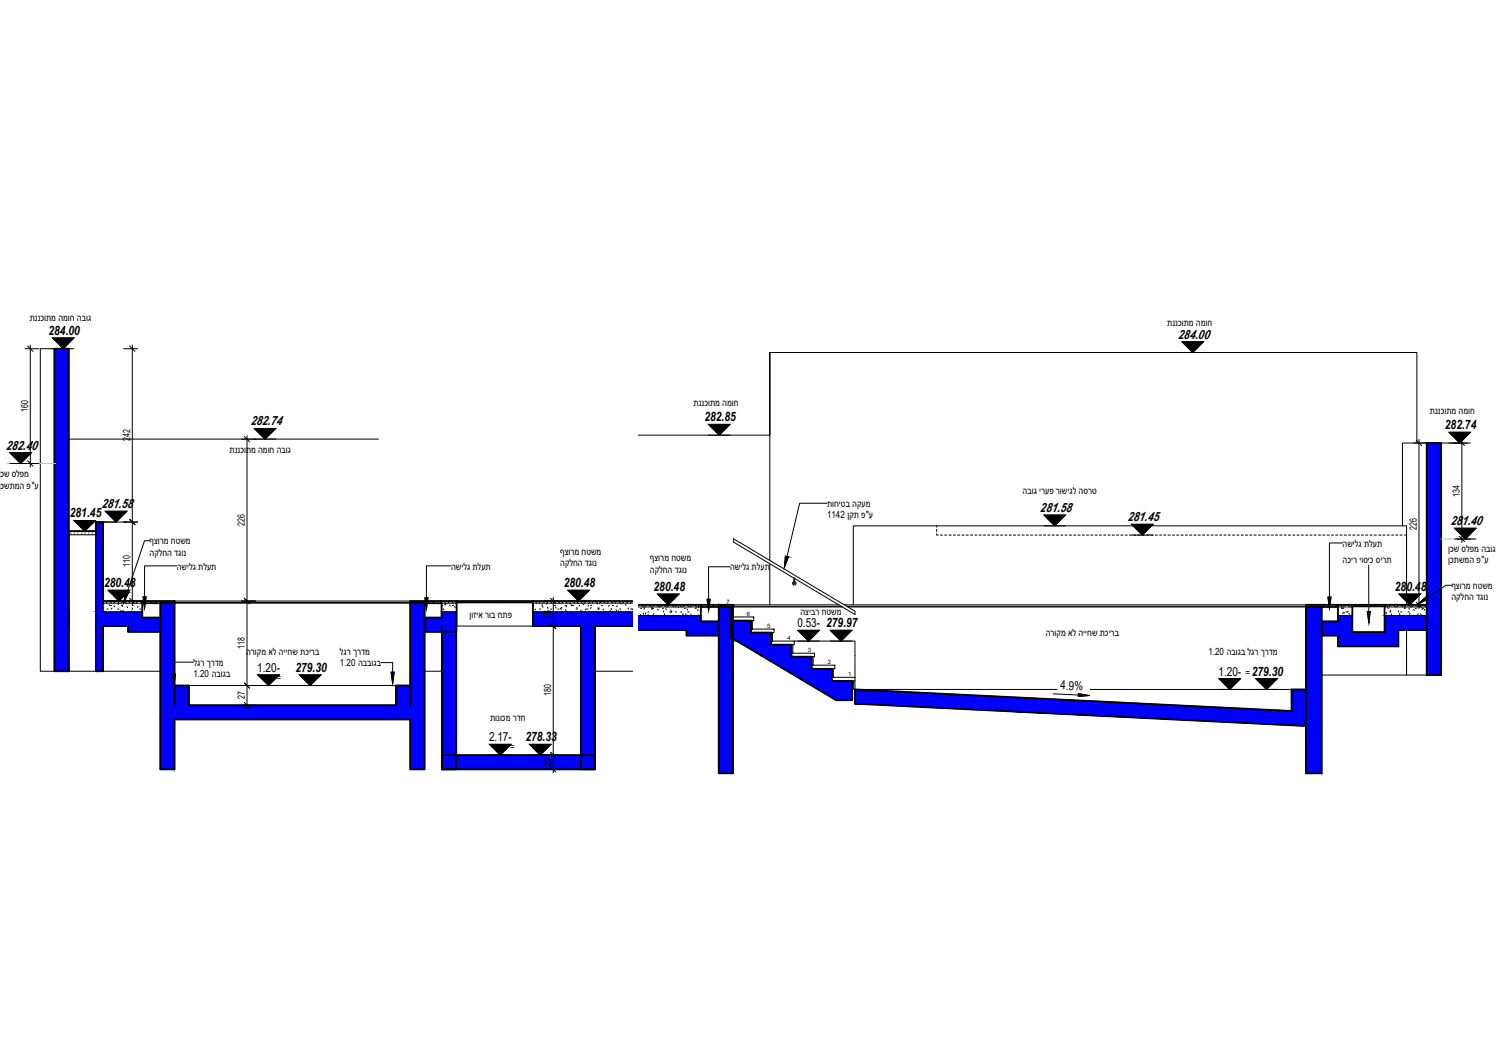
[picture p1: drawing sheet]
<svg xmlns="http://www.w3.org/2000/svg" width="420mm" height="297mm" viewBox="0 0 420 297" stroke-linecap="round" stroke-linejoin="round" font-family="sans-serif">
<!-- layer: A-FLOR-PATT -->
<g fill="#00f" stroke="#00f" stroke-width=".28">
<path d="M238.8 192.5l81.3 4h-81.3z"/>
<path d="M283.4 198.7h81.3v3.9z"/>
<path d="M178.3 171.9l17.5 1.7h-17.5z"/>
<path d="M178.3 173.6l17.5 2.3h-17.5z"/>
<path d="M48.8 196.9l65.8 4v-4zM48.8 196.9l65.8 4h-65.8z"/>
<path d="M148.9 170.8l27.9 4h-27.9zM148.9 170.8l27.9 4v-4z"/>
<path d="M123.4 170.8l4.2 4v-4zM123.4 170.8l4.2 4h-4.2z"/>
<path d="M26.8 170.8l13 4v-4zM26.8 170.8l13 4h-13z"/>
<path d="M19.2 170.8l.1 4zM19.2 170.8l.1 4z"/>
<path d="M238.8 196.5l125.9 2.2-44.6-2.2zM238.8 196.5l125.9 2.2h-81.3z"/>
<path d="M283.4 198.7l81.3 3.9zM362.2 202.6l2.5 .1z"/>
<path d="M178.3 171.9l17.5 1.7v-1.7zM178.3 171.9h17.5z"/>
<path d="M386.8 171.9l11.8 4v-4zM386.8 171.9l11.8 4h-11.8z"/>
<path d="M373.8 171.9l4 4v-4zM373.8 171.9l4 4h-4z"/>
<path d="M178.3 173.6l17.5 2.3v-2.3zM178.3 173.6h17.5z"/>
</g>
<!-- layer: A-WALL-PATT -->
<g fill="#00f" stroke="#00f" stroke-width=".28">
<path d="M165.9 210.8h.3v4z"/>
<path d="M15.2 97.4l4 90v-90zM15.2 97.4l4 90h-4z"/>
<path d="M26.8 145.7l2 22.7v-22.7zM26.8 145.7l2 22.7h-2z"/>
<path d="M26.8 168.4l2 2.4v-2.4zM26.8 168.4l2 2.4h-2z"/>
<path d="M26.8 174.8l2 12.6v-12.6zM26.8 174.8l2 12.6h-2z"/>
<path d="M118.6 172.4l4.8 2.4v-2.4zM118.6 172.4l4.8 2.4h-4.8z"/>
<path d="M39.8 172.4l5 2.4v-2.4zM39.8 172.4l5 2.4h-5z"/>
<path d="M118.6 174.8l8.9 1.6v-1.6zM118.6 174.8l8.9 1.6h-8.9z"/>
<path d="M35.8 174.8l9 1.6v-1.6zM35.8 174.8l9 1.6h-9z"/>
<path d="M123.4 210.8l42.8 4v-4zM123.4 210.8l42.8 4h-42.8z"/>
<path d="M162.3 174.8l3.9 36v-36zM162.3 174.8l3.9 36h-3.9z"/>
<path d="M123.4 176.4l4.1 38.4v-38.4zM123.4 176.4l4.1 38.4h-4.1z"/>
<path d="M110.6 191.4l4 5.5v-5.5zM110.6 191.4l4 5.5h-4z"/>
<path d="M48.8 191.4l4 5.5v-5.5zM48.8 191.4l4 5.5h-4z"/>
<path d="M44.8 168.2l4 32.7v-32.7zM44.8 168.2l4 32.7h-4z"/>
<path d="M114.6 168.2l4 46.6v-46.6zM114.6 168.2l4 46.6h-4z"/>
<path d="M44.8 200.9l4 13.9v-13.9zM44.8 200.9l4 13.9h-4z"/>
<path d="M398.6 123.7l4 64.8v-64.8zM398.6 123.7l4 64.8h-4z"/>
<path d="M369.2 173.5l4.6 2.4v-2.4zM369.2 173.5l4.6 2.4h-4.6z"/>
<path d="M195.8 173.5l5 2.4v-2.4zM195.8 173.5l5 2.4h-5z"/>
<path d="M386.8 175.9l3.9 .6v-.6zM386.8 175.9l3.9 .6h-3.9z"/>
<path d="M369.2 175.9l8.6 .6v-.6zM369.2 175.9l8.6 .6h-8.6z"/>
<path d="M369.2 176.5l21.5 .9v-.9zM369.2 176.5l21.5 .9h-21.5z"/>
<path d="M191.8 175.9l9 1.5v-1.5zM191.8 175.9l9 1.5h-9z"/>
<path d="M373.8 177.4l16.9 3.1v-3.1zM373.8 177.4l16.9 3.1h-16.9z"/>
<path d="M360.8 192.5l4 6v-6zM360.8 192.5l4 6h-4z"/>
<path d="M360.8 198.5l4 .2v-.2zM360.8 198.5l4 .2z"/>
<path d="M364.7 198.7l.1 3zM364.7 198.7l.1 3z"/>
<path d="M200.8 169.3l4 19.4v-19.4zM200.8 169.3l4 19.4h-4z"/>
<path d="M364.8 169.3l4.4 32.4v-32.4zM364.8 169.3l4.4 32.4h-4.4z"/>
<path d="M364.8 201.7l4.4 14.2v-14.2zM364.8 201.7l4.4 14.2h-4.4z"/>
<path d="M200.8 188.7l4 27.2v-27.2zM200.8 188.7l4 27.2h-4z"/>
</g>
<!-- layer: A-WALL -->
<g fill="none" stroke="#000" stroke-width=".51">
<path d="M15.2 97.4h4v90h-4zM398.6 123.7h4v64.8h-4zM26.8 148.3v-2.6h2v22.1M28.8 174.8v12.6h-2M39.8 172.4h5v4h-9v-1.6M123.4 172.4h-4.8v4h8.9v-1.6v40h-4.1v-40M127.6 167.8h21.3M127.6 168.2h21.3M162.3 174.8v40h3.9v-40M195.8 173.5h5v3.9h-9v-1.5M200.8 169.3h4v46.6h-4zM364.8 169.3h4.4v46.6h-4.4z"/>
<path d="M373.8 173.5h-4.6v3.9h4.6v3.1h16.9v-4.6M377.8 175.9v.6h9v-.6M377.8 169.3h9M377.8 168.9h9M52.8 196.9v-5.5h-4v5.5v-28.7h-4v46.6h4v-13.9M110.6 196.9v-5.5h4v5.5v-28.7h4v46.6h-4v-13.9M360.8 198.5v-6h4l-.1 9.2M123.4 210.8h42.8v4h-42.8z"/>
</g>
<g fill="none" stroke="#000" stroke-width=".28">
<path d="M15.2 97.4h-3.9v90h3.9M215.1 98.4v58M19.2 122.6h86.5M178.3 121.5h36.7v-23.1h180.8v25.3M398.6 123.7h-6.8v23.1M215.1 157.4v11.5M35.8 176.4h.1M48.8 168.2h65.8M127.6 167.8v.4M148.9 167.8v.4M204.8 179h1.2M204.9 169.3h30.1"/>
<path d="M221.9 179h16.9v10.1M236.6 169.3h128.2M238.4 168.9v-22.1h154.5v22.1M377.8 168.9v.4M386.8 168.9v.4M392.9 175.9v12.6M19.2 187.4h.1M28.8 187.4h16M52.8 191.4h57.8M118.6 187.4h4.8M166.2 187.4h10.6M238.8 190.1v2.4h122"/>
<path d="M369.2 188.5h29.4"/>
</g>
<!-- layer: A-WALL-PATT -->
<path d="M129.1 167.8v.4M139 167.8v.4M148.8 167.8v.4M379.6 168.9v.4" fill="none" stroke="#000" stroke-width=".28"/>
<!-- layer: A-FLOR -->
<g fill="none" stroke="#000" stroke-width=".51">
<path d="M19.2 148.3h7.6v1M19.2 149.3h.1M19.2 174.8h.1M19.2 167.8h.1M28.8 167.8h20v.6h-9M28.8 174.8h7M39.8 167.8v4.6M123.4 167.8v4.6M127.6 168.2l-.1 6.6M127.6 167.8h-13v.6h8.8M148.9 168.2v6.6h13.4M148.9 167.8h27.9"/>
<path d="M166.2 174.8h10.6M178.3 168.9h26.6v.5h-9.1M178.3 175.9h13.5M195.8 168.9v4.6M373.8 168.9v4.6M377.8 168.9h-13v.5h9M377.8 169.3v6.6M386.8 168.9h11.8M386.8 169.3v6.6M390.7 175.9h7.9M52.8 196.9h57.8M360.8 198.5l-122-6v4l125.9 6.2v-1"/>
<path d="M48.8 200.9h65.8"/>
</g>
<!-- layer: A-FLOR-PATT -->
<g fill="none" stroke="#000" stroke-width=".28">
<path d="M19.3 168.1l-.1 .1M28.8 168.1l.2 .3M29 169.6l-.2 .3M29.2 170.6l.1 .2M29.8 170h.4M30.2 167.8l-.6 .6M30.4 168.8l.2 .2M30.5 167.8l.7 .6M30.9 169h.3M31.3 169.7l-.2 .3M31.8 169.1l.2 .3M32.3 167.8l-.6 .6"/>
<path d="M32.7 167.8l.6 .6M32.9 170h.3M33.1 168.5l-.1 .3M33.7 170.4l.2 .3M33.9 169h.3M34.1 169l.1 .3M34.4 170.4l-.2 .3M34.4 168.4h.1M34.5 167.8l-.6 .6M34.8 167.8l.6 .6M35.5 169.4l.1 .3M36.6 167.8l-.6 .6"/>
<path d="M36.7 170.5l-.2 .3M36.9 169.7l.1 .3M36.9 167.8l.6 .6M37 169h.3M38.6 169.3l-.2 .3M38.7 167.8l-.6 .6M39 170h.3M39 167.8l.6 .6M39.6 170.5l.2 .2M40.6 167.8l-.6 .6M42.8 167.8l-.6 .6M43.9 167.8l-.6 .6"/>
<path d="M46.2 167.8l-.6 .6M47.3 167.8l-.6 .6M114.7 167.8l-.1 .1M116.9 167.8l-.6 .6M118 167.8l-.6 .6M120.3 167.8l-.6 .6M121.4 167.8l-.6 .6M123.4 169h.3M123.4 168.1l-.3 .3M123.6 167.8l-.2 .2M123.8 170l.2 .3M123.9 167.8l.6 .6"/>
<path d="M124.2 168.6l.2 .3M124.5 170.8h.1M124.7 168.5l-.2 .3M125.6 168.9l.2 .3M125.7 167.8l-.6 .6M125.9 168.4h.1M126 167.8l.6 .6M126.4 169h.3M127 169.3l.2 .3M127.6 168l-.4 .4M148.9 169h.2M148.9 168.6l.1 .2"/>
<path d="M148.9 170.8h.1M149.1 167.8l-.2 .2M149.4 167.8l.5 .6M149.6 170l-.2 .3M150.7 170h.4M151.2 167.8l-.7 .6M151.5 167.8l.6 .6M151.5 168.8l-.2 .3M151.6 169.2l.1 .3M152.8 170.7l-.1 .1M152.9 168.4l-.2 .3M153 169.6l.1 .3"/>
<path d="M153.3 167.8l-.6 .6M153.6 167.8l.6 .6M153.8 170h.3M154.8 169h.4M155.2 169.4l.2 .3M155.4 167.8l-.6 .6M155.7 167.8l.6 .6M155.8 170h.4M156.4 168.4h.1M156.6 169.8l.2 .3M156.9 169.5l-.1 .3M157.5 167.8l-.6 .6"/>
<path d="M157.8 167.8l.7 .6M157.9 169h.3M158 170.2l.2 .3M158.3 169.2l-.1 .2M159.3 168.4l.1 .2M159.6 167.8l-.6 .6M159.7 168.8l-.1 .3M159.9 169h.3M160 167.8l.6 .6M160.9 170h.3M161.1 169.6l.2 .2M161.6 168.4l.1 .1"/>
<path d="M161.8 167.8l-.6 .6M162 168.9l-.2 .3M162.1 167.8l.6 .6M162.3 170.3l-.1 .3M162.9 168.6l.2 .2M163.7 170l-.1 .3M163.9 167.8l-.6 .6M164 170h.3M164.2 167.8l.6 .6M164.3 168.9l.2 .3M164.6 168.4v.1M165 169h.3"/>
<path d="M165.1 169.6l-.1 .3M166 167.8l-.6 .6M166.3 167.8l.6 .6M167 168.4l-.2 .2M167 170h.3M167 169.7l.2 .3M167.4 169.7l-.2 .3M168 169h.4M168.1 167.8l-.6 .6 .1 .2M168.4 167.8l.6 .6M168.4 170l.2 .3M169.2 170.7l-.1 .1"/>
<path d="M170.2 169l-.2 .3M170.3 167.8l-.7 .6M170.5 170.4l-.1 .3M170.6 167.8l.6 .6M170.7 169.9l.2 .3M171.1 169h.3M172.1 170.3l.2 .2M172.4 167.8l-.6 .6M172.4 169.1l-.1 .3M172.7 167.8l.6 .6M172.8 170.5l-.2 .3M173.1 170h.3"/>
<path d="M173.4 168.4l.1 .2M173.5 170.6l.1 .2M174.5 167.8l-.6 .6M174.8 168.7l.1 .3M174.8 167.8l.6 .6M175.6 169.7l-.2 .3M176.1 170h.4M176.6 167.8l-.6 .6M176.7 170l.1 .3M178.6 168.9l-.3 .2M178.9 169.8h.3M179 171.5l-.1 .3"/>
<path d="M179.2 168.9l.5 .5M179.7 171.2l.1 .3M180 169.7l-.1 .3M180.4 171.1l-.1 .3M180.7 168.9l-.6 .5M181 170.8h.3M181.1 171.6l.1 .3M181.3 168.9l.6 .5M182 169.8h.3l-.2 .4M182.3 169.7l.2 .3M182.7 171.3l-.2 .3M182.8 168.9l-.6 .5"/>
<path d="M183.4 168.9l.6 .5M183.7 170l.2 .3M185 168.9l-.7 .5M185 169.8h.3M185.5 170.5l-.2 .3M185.5 168.9l.6 .5M185.6 171.3l.2 .3M186 169.9l.1 .3M187.1 168.9l-.7 .5M187.1 170.8h.3M187.4 170.3l.1 .3M187.7 168.9l.6 .5"/>
<path d="M187.7 170.7l-.2 .3M188.8 170.7l.1 .2M189.2 168.9l-.6 .5M189.6 169.4l-.2 .3M189.8 168.9l.6 .5M190.1 170.8h.4M190.9 171.3l-.2 .3M191.1 169.8h.4M191.3 168.9l-.6 .5M191.5 171.4l.2 .3M191.9 168.9l.6 .5M191.9 170l.2 .3"/>
<path d="M192.2 170.8h.3M192.9 171.8l.1 .1M193.1 171.4l-.1 .3M193.4 168.9l-.6 .5M194 168.9l.6 .5M194.2 169.8h.3M195 170.2l-.1 .3M195.1 169.4l.1 .3M195.2 171.6l.1 .3M195.5 168.9l-.6 .5M196.1 168.9l-.3 .2M198.3 168.9l-.6 .5"/>
<path d="M199.4 168.9l-.6 .5M201.7 168.9l-.6 .5M202.8 168.9l-.6 .5M204.9 169l-.4 .4M366.7 168.9l-.6 .5M367.8 168.9l-.6 .5M370.1 168.9l-.6 .5M371.2 168.9l-.6 .5M373.5 168.9l-.6 .5M374.4 168.9l.5 .5M374.9 169.6l-.2 .3M375 169.8h.4"/>
<path d="M375.2 171l-.1 .3M375.4 170.8l.2 .3M375.9 168.9l-.6 .5M376 170.8h.4M376.5 168.9l.6 .5M376.6 170.6l-.1 .3M376.8 171.2l.2 .3M377.8 169.1l-.4 .3M387.1 168.9l.6 .5M387.3 171l.1 .3M387.6 169.7l.2 .3M388.2 170.8h.4"/>
<path d="M388.5 170.4l-.2 .3M388.6 168.9l-.6 .5M388.7 171.4l.1 .3M388.9 171.8l-.1 .1M389.2 168.9l.6 .5M390.7 168.9l-.6 .5M390.8 170.5l-.2 .3M390.9 171.3l.2 .3M391.3 170.8h.3M391.3 168.9l.6 .5M392.3 169.8h.3M392.3 171.6l.1 .3"/>
<path d="M392.6 169.4l-.1 .2M392.9 168.9l-.6 .5M393.3 170.8h.4M393.4 168.9l.6 .5M393.6 169.7l.1 .3M393.9 171.2l-.2 .3M394.9 170.1l.2 .3M395 168.9l-.6 .5M395.4 169.8h.3M395.6 168.9l.6 .5M396.2 171.4l-.2 .2M396.8 171.4l.2 .2"/>
<path d="M397.1 168.9l-.6 .5M397.2 170l.2 .3M397.4 169.8h.3M397.7 168.9l.6 .5M398.1 170.1l-.2 .3M398.4 170.8h.2"/>
</g>
<!-- layer: A-FLOR-MCUT -->
<g fill="none" stroke="#000" stroke-width=".28">
<path d="M19.2 170.8h.1M19.2 168.4h.1M28.8 167.8v3h11M28.8 168.4h11M123.4 170.8h4.2M123.4 168.4h4.2M148.9 170.8h27.9M148.9 168.4h27.9M178.3 171.9h17.5M178.3 169.4h17.5M373.8 171.9h4M373.8 169.4h4"/>
<path d="M386.8 171.9h11.8M386.8 169.4h11.8"/>
</g>
<!-- layer: A-FLOR -->
<path d="M48.8 168.4h65.8M48.8 167.8h65.8M127.6 167.8v.4M127.6 174.8h21.3M148.9 167.8v.4M204.9 169.4h30.4M204.9 168.9h29.5M235.9 168.9h128.9M236.9 169.4h127.9M377.8 168.9v.4M386.8 168.9v.4" fill="none" stroke="#000" stroke-width=".28"/>
<!-- layer: A-FLOR-PATT -->
<path d="M19.8 148.3v1M20.8 148.3v1M21.8 148.3v1M22.8 148.3v1M23.8 148.3v1M24.8 148.3v1M25.8 148.3v1" fill="none" stroke="#85a877" stroke-width=".28"/>
<!-- layer: A-DETL -->
<g fill="none" stroke="#000" stroke-width=".28">
<path d="M215.1 98.4v23.1M19.3 149.3h7.5v38.1h-7.5zM261.7 149v.4h.4M261.7 146.8v.4M261.7 147.8v.6M262.7 149.4h.6M263.9 149.4h.6M265.1 149.4h.6M266.3 149.4h.6M267.5 149.4h.6M268.7 149.4h.6M269.9 149.4h.6"/>
<path d="M271.1 149.4h.6M272.3 149.4h.6M273.5 149.4h.6M274.7 149.4h.6M275.9 149.4h.6M277.1 149.4h.6M278.3 149.4h.6M279.5 149.4h.6M280.7 149.4h.6M281.9 149.4h.6M283.1 149.4h.6M284.3 149.4h.6"/>
<path d="M285.5 149.4h.6M286.7 149.4h.6M287.9 149.4h.6M289.1 149.4h.6M290.3 149.4h.6M291.5 149.4h.6M292.7 149.4h.6M293.9 149.4h.6M295.1 149.4h.6M296.3 149.4h.6M297.5 149.4h.6M298.7 149.4h.6"/>
<path d="M299.9 149.4h.6M301.1 149.4h.6M302.3 149.4h.6M303.5 149.4h.6M304.7 149.4h.6M305.9 149.4h.6M307.1 149.4h.6M308.3 149.4h.6M309.5 149.4h.6M310.7 149.4h.6M311.9 149.4h.6M313.1 149.4h.6"/>
<path d="M314.3 149.4h.6M315.5 149.4h.6M316.7 149.4h.6M317.9 149.4h.6M319.1 149.4h.6M320.3 149.4h.6M321.5 149.4h.6M322.7 149.4h.6M323.9 149.4h.6M325.1 149.4h.6M326.3 149.4h.6M327.5 149.4h.6"/>
<path d="M328.7 149.4h.6M329.9 149.4h.6M331.1 149.4h.6M332.3 149.4h.6M333.5 149.4h.6M334.7 149.4h.6M335.9 149.4h.6M337.1 149.4h.6M338.3 149.4h.6M339.5 149.4h.6M340.7 149.4h.6M341.9 149.4h.6"/>
<path d="M343.1 149.4h.6M344.3 149.4h.6M345.5 149.4h.6M346.7 149.4h.6M347.9 149.4h.6M349.1 149.4h.6M350.3 149.4h.6M351.5 149.4h.6M352.7 149.4h.6M353.9 149.4h.6M355.1 149.4h.6M356.3 149.4h.6"/>
<path d="M357.5 149.4h.6M358.7 149.4h.6M359.9 149.4h.6M361.1 149.4h.6M362.3 149.4h.6M363.5 149.4h.6M364.7 149.4h.6M365.9 149.4h.6M367.1 149.4h.6M368.3 149.4h.6M369.5 149.4h.6M370.7 149.4h.6"/>
<path d="M371.9 149.4h.6M373.1 149.4h.6M374.3 149.4h.6M375.5 149.4h.6M376.7 149.4h.6M377.9 149.4h.6M379.1 149.4h.6M380.3 149.4h.6M381.5 149.4h.6M382.7 149.4h.6M383.9 149.4h.6M385.1 149.4h.6"/>
<path d="M386.3 149.4h.6M387.5 149.4h.6M388.7 149.4h.6M389.9 149.4h.6M391.1 149.4h.6M392.3 149.4h.5"/>
</g>
<path d="M2 129.4h13.6M402.5 150.5h9.4" fill="none" stroke="#c0c0c0" stroke-width=".28"/>
<!-- layer: G-ANNO-DIMS -->
<g fill="none" stroke="#000" stroke-width=".28">
<path d="M14.7 94.3h6l-3 3.1zM14.7 97.4h6M330.2 95.4h6l-3 3zM330.2 98.4h6M71 119.6h6l-3 3zM197.9 118.5h6l-3 3zM2.8 126.4h6l-3 3zM2.8 129.4h6M71 122.6h6M197.9 121.5h6M400 123.7h10.8M400.5 123.6l-.5 .1 .5 .1"/>
<path d="M404.8 120.7h6l-3 3zM20.7 145.3h6l-3 3zM20.7 148.3h6M28.8 145.7h6.6M29.2 145.6l-.4 .1 .4 .1M29.4 142.7h6l-3 3zM291.6 143.8h6l-3 3zM291.6 146.8h6M316.1 146.4h6l-3 3zM316.1 149.4h6M406.4 147.5h5.9l-2.9 3zM406.4 150.5h5.9"/>
<path d="M30.1 167.8h6.1M30.2 164.8h6l-3 3zM158.6 164.8h6l-3 3zM158.6 167.8h6M183.7 165.8h6l-3 3.1zM183.7 168.9h6M222.9 176h6l-3 3zM222.9 179h6M231.9 176h6.1l-3.1 3zM231.9 179h6.1M390.8 165.8h6l-3 3.1zM390.8 168.9h6"/>
<path d="M72 188.4h6l-3 3zM72 191.4h6M83.7 188.4h6l-3 3zM83.7 191.4h6M294.3 193.7l9.9 .5M301.3 193.7l2.9 .5-3 .2zM340.5 189.5h6l-3 3zM340.5 192.5h6M350.8 189.5h6l-3 3zM350.8 192.5h6M136.7 207.8h6l-3 3zM136.7 210.8h6"/>
<path d="M147.9 207.8h6l-3 3zM147.9 210.8h6"/>
</g>
<g fill="#000" stroke="#000" stroke-width=".28">
<path d="M14.7 94.3h6l-3 3.1zM330.2 95.4h6l-3 3zM71 119.6h6l-3 3zM197.9 118.5h6l-3 3zM2.8 126.4h6l-3 3zM404.8 120.7h6l-3 3zM20.7 145.3h6l-3 3zM29.4 142.7h6l-3 3zM291.6 143.8h6l-3 3zM316.1 146.4h6l-3 3zM406.4 147.5h5.9l-2.9 3zM30.2 164.8h6l-3 3z"/>
<path d="M158.6 164.8h6l-3 3zM183.7 165.8h6l-3 3.1zM222.9 176h6l-3 3zM231.9 176h6.1l-3.1 3zM390.8 165.8h6l-3 3.1zM72 188.4h6l-3 3zM83.7 188.4h6l-3 3zM301.3 193.7l2.9 .5h-3zM340.5 189.5h6l-3 3zM350.8 189.5h6l-3 3zM136.7 207.8h6l-3 3zM147.9 207.8h6l-3 3z"/>
<path d="M301.2 194.2v.2zM301.2 194.2h3l-3 .2z"/>
</g>
<!-- layer: G-ANNO-TEXT -->
<g fill="none" stroke="#000" stroke-width=".28">
<path d="M41.8 150.9h-1.4l-5.8 17.3M49.4 158h-9v11.8M126 158h-6.9v12M204 158.2h-6v12.3M219.4 155.3l.9 .2-1.2 2.9zM231.1 140.5h-7.7l-4.3 17.9M375.1 151.6h-3.7v18.3M382.4 157.8v16.1M35.2 165l.8 .3-1.4 2.9zM40 166.6h.8l-.4 3.2zM118.7 166.9h.8l-.4 3.1zM197.5 167.3h.9l-.4 3.2z"/>
<path d="M371 166.7h.8l-.4 3.2zM382 170.7h.8l-.4 3.2zM396.1 168.6l2.4-2 .4 .6zM405.5 163.4h-1.6l-7.8 5.2M48.2 188.2h.8l-.4 3.2zM54.1 184.9h-5.5v6.5M106.5 185h3.2v5.8M109.3 187.6h.8l-.4 3.2z"/>
</g>
<g fill="#000" stroke="#000" stroke-width=".28">
<path d="M40 166.6h.8l-.4 3.2zM118.7 166.9h.8l-.4 3.1zM197.5 167.3h.9l-.4 3.2zM371 166.7h.8l-.4 3.2zM48.2 188.2h.8l-.4 3.2zM109.3 187.6h.8l-.4 3.2z"/>
<path d="M219.4 155.3l.9 .2h-.9zM219.4 155.5l-.3 2.9 1.2-2.9z"/>
<path d="M35.2 165l.8 .3h-.9zM35.1 165.3l-.5 2.9 1.4-2.9z"/>
<path d="M382 170.7h.8zM382 170.7h.8l-.4 3.2z"/>
<path d="M397.7 167.2l.8-.6 .4 .6zM396.1 168.6l2.8-1.4h-1.2z"/>
</g>
<!-- layer: A-ANNO-DIMS-50 -->
<g fill="none" stroke="#000" stroke-width=".28">
<path d="M7 97.4h3.9M7.7 96.6l1.5 1.5M8.5 96.3v34.1M34.5 97.4h3.9M36.2 96.6l1.5 1.5M37 96.3v49.4l-.8-.7 1.5 1.5-.7-.8h1.4h-3.9h2.5v23.1M7 129.4h3.9M7.7 128.6l1.5 1.6M67.5 122.6h3.9M68.2 121.9l1.5 1.4M69 121.6v46.2l-.8-.8 1.5 1.6-.7-.8h-1.5h3.9h-2.4v23.6l-.8-.7 1.5 1.4-.7-.7h-1.5h3.9h-2.4v6.5M394.9 123.7h3.9"/>
<path d="M395.6 122.9l1.6 1.5M396.4 122.7v47.2M406 123.7h3.9M407.7 122.9l1.5 1.5M408.4 122.7v28.8M406.9 150.5h3.9M407.7 149.7l1.5 1.5M35.5 167.8h3.9M36.2 167l1.5 1.6M152.1 167.8h3.9M153.8 167l1.5 1.6M154.6 166.8v8h-2.5h3.9h-1.4l-.8-.7 1.5 1.4-.7-.7v36h-2.5h3.9h-1.4l-.8-.8 1.5 1.5-.7-.7v5"/>
<path d="M394.9 168.9h3.9M395.6 168.1l1.6 1.5M67.5 196.9h3.9M68.2 196.1l1.5 1.5M152.1 214.8h3.9M153.8 214l1.5 1.5"/>
</g>
<!-- layer: S-STRS -->
<g fill="#00f" stroke="#00f" stroke-width=".28">
<path d="M204.1 173.3l5.7 3.3v-3.3zM204.1 173.3l5.7 3.3h-5.7z"/>
<path d="M204.1 176.6l11.3 1.3v-1.3zM204.1 176.6l11.3 1.3h-11.3z"/>
<path d="M204.1 177.9l11.3 2.1v-2.1zM204.1 177.9l11.3 2.1h-7.8z"/>
<path d="M207.6 180l13.5 3.3v-3.3zM207.6 180l13.5 3.3h-7.8z"/>
<path d="M213.3 183.3l13.4 3.4v-3.4zM213.3 183.3l13.4 3.4h-7.8z"/>
<path d="M218.9 186.7l13.5 3.4v-3.4zM218.9 186.7l13.5 3.4h-7.8z"/>
<path d="M224.6 190.1l13.4 4.7v-4.7zM224.6 190.1l13.4 4.7h-5.6z"/>
<path d="M232.4 194.8l5.6 .7v-.7zM232.4 194.8l5.6 .7h-4.4z"/>
</g>
<path d="M204.1 173.3h5.7v3.3h5.6v3.4h5.7v3.3h5.6v3.4h5.7v3.4h5.6v5.4h-4.4l-29.5-17.6z" fill="none" stroke="#000" stroke-width=".51"/>
<g fill="none" stroke="#000" stroke-width=".28">
<path d="M204.1 169.9h.4v2.3h-.4zM204.1 172.2h6.5v1.1h-6.5zM209.8 175.6h6.4v1h-6.4zM209.8 173.3h.4v2.3h-.4zM215.4 179h6.5v1h-6.5zM215.4 176.6h.4v2.4h-.4zM221.1 180h.4v2.4h-.4zM221.1 182.4h6.4v.9h-6.4zM226.7 185.7h6.5v1h-6.5zM226.7 183.3h.5v2.4h-.5zM232.4 189.1h6.4v1h-6.4zM232.4 186.7h.4v2.4h-.4z"/>
<path d="M238 190.1h.5v2.4h-.5z"/>
</g>
<!-- layer: A-FLOR-HRAL -->
<path d="M204.9 150.4l33.9 20.2v1l-33.9-20.3zM221.8 162.4a.49 .49 0 0 0-.3 .7 .49 .49 0 0 0 .8 0 .49 .49 0 0 0-.3-.7M221.8 161.4v1.5M221.8 161.4h.1M222 161.5v1.4l-.2 .1" fill="none" stroke="#000" stroke-width=".28"/>
<!-- layer: G-ANNO-DIMS -->
<path d="M295.7 189.3l-.2 4.5 9-4.1zM295.5 193.8l9-4.1-.3 4.6z" fill="#fff" stroke="#fff" stroke-width=".28"/>
<g font-size="3.6">
<text x="13.5" y="93.5">284.00</text>
<text x="329.1" y="94.6">284.00</text>
<text x="69.9" y="118.7">282.74</text>
<text x="196.8" y="117.6">282.85</text>
<text x="403.6" y="119.8">282.74</text>
<text x="1.6" y="125.5">282.40</text>
<text x="28.3" y="141.9">281.58</text>
<text x="290.5" y="142.9">281.58</text>
<text x="19.5" y="144.5">281.45</text>
<text x="315" y="145.5">281.45</text>
<text x="405.2" y="146.6">281.40</text>
<text x="29.1" y="163.9">280.48</text>
<text x="157.5" y="163.9">280.48</text>
<text x="182.6" y="165">280.48</text>
<text x="389.7" y="165">280.48</text>
<text x="82.5" y="187.6">279.30</text>
<text x="349.7" y="188.6">279.30</text>
<text x="146.8" y="207">278.33</text>
</g>
<g font-size="3.5">
<text x="222.8" y="175.1">0.53- 279.97</text>
<text x="71.9" y="187.5">1.20-</text>
<text x="340.4" y="188.6">1.20-</text>
<text x="296.2" y="192.4" transform="rotate(3 296.2 192.4)">4.9%</text>
<text x="136.6" y="206.9">2.17-</text>
</g>
<g font-size="2.8">
<text x="8.3" y="89.6">בוורובה מהוי מתוה</text>
<text x="326.1" y="91">בוורובה מהוי</text>
<text x="193.8" y="113.4">בוורובה מהוי</text>
<text x="7.9" y="115" transform="rotate(-90 7.9 115)">160</text>
<text x="399.5" y="115.6">בוורובה מהוי</text>
<text x="36.4" y="123.1" transform="rotate(-90 36.4 123.1)">242</text>
<text x="64.1" y="126.4">בוורובה מהוי מתוה</text>
<text x="-.4" y="133.3">ארה מאחה</text>
<text x="-.4" y="136.5">ארהבהמ ח&quot;ל</text>
<text x="231.1" y="141.5">בויחשת מרלה</text>
<text x="285.7" y="138">מתוה חקלח קוהחהא ממקש</text>
<text x="407.8" y="138.7" transform="rotate(-90 407.8 138.7)">134</text>
<text x="68.4" y="146.8" transform="rotate(-90 68.4 146.8)">226</text>
<text x="231.1" y="144.7">1142 ארב ח&quot;ל</text>
<text x="395.8" y="147.9" transform="rotate(-90 395.8 147.9)">226</text>
<text x="41.8" y="155.2">מראימ דהוו</text>
<text x="41.8" y="152">מרוקה ישהה</text>
<text x="156.5" y="154.9">מרוקה ישהה</text>
<text x="375.1" y="152.6">מהחאה באלב</text>
<text x="404.6" y="154">ארה מאחה מתוה</text>
<text x="36.4" y="158.4" transform="rotate(-90 36.4 158.4)">110</text>
<text x="49.4" y="159">מהחאה באלב</text>
<text x="126" y="159">מהחאה באלב</text>
<text x="156.5" y="158.1">מראימ דהוו</text>
<text x="181.6" y="159.8">מראימ דהוו</text>
<text x="181.6" y="156.6">מרוקה ישהה</text>
<text x="204" y="159.2">מהחאה באלב</text>
<text x="375.1" y="157.1">מרחק וח מחר מחקב</text>
<text x="404.6" y="157.3">ארבההמ ח&quot;ל</text>
<text x="405.5" y="167.6">מראימ דהוו</text>
<text x="405.5" y="164.4">מרוקה ישהה</text>
<text x="131.7" y="172.6">וא זחל קות יבח</text>
<text x="154" y="172.4" transform="rotate(-90 154 172.4)">35</text>
<text x="223.6" y="171.7">מרחתק ישהה</text>
<text x="292.1" y="177.4">מקורה לא מ חח יה ברחקת</text>
<text x="54.1" y="185.8">אהק מקדה</text>
<text x="68.4" y="181.2" transform="rotate(-90 68.4 181.2)">118</text>
<text x="68.7" y="182.7">מקורה לא מ חח יה ברחקת</text>
<text x="95" y="182.7">אהק מקדה</text>
<text x="95" y="186">1.20 מתתוהת</text>
<text x="337.6" y="182.9">1.20 מתוהת אהק מקדה</text>
<text x="54.1" y="189.1">1.20 מתוהת</text>
<text x="77.2" y="190">=</text>
<text x="348" y="188.8">=</text>
<text x="68.4" y="195.2" transform="rotate(-90 68.4 195.2)">27</text>
<text x="154" y="194.4" transform="rotate(-90 154 194.4)">180</text>
<text x="136.9" y="201.4">בווורה קדי</text>
<text x="142.5" y="209.4">=</text>
<text x="154" y="213.9" transform="rotate(-90 154 213.9)">20</text>
</g>
<g font-size="1.7">
<text x="203" y="168.6">7</text>
<text x="208.7" y="171.9">6</text>
<text x="214.3" y="175.3">5</text>
<text x="220" y="178.7">4</text>
<text x="225.6" y="182.1">3</text>
<text x="231.3" y="185.4">2</text>
<text x="236.9" y="188.8">1</text>
</g>
</svg>
